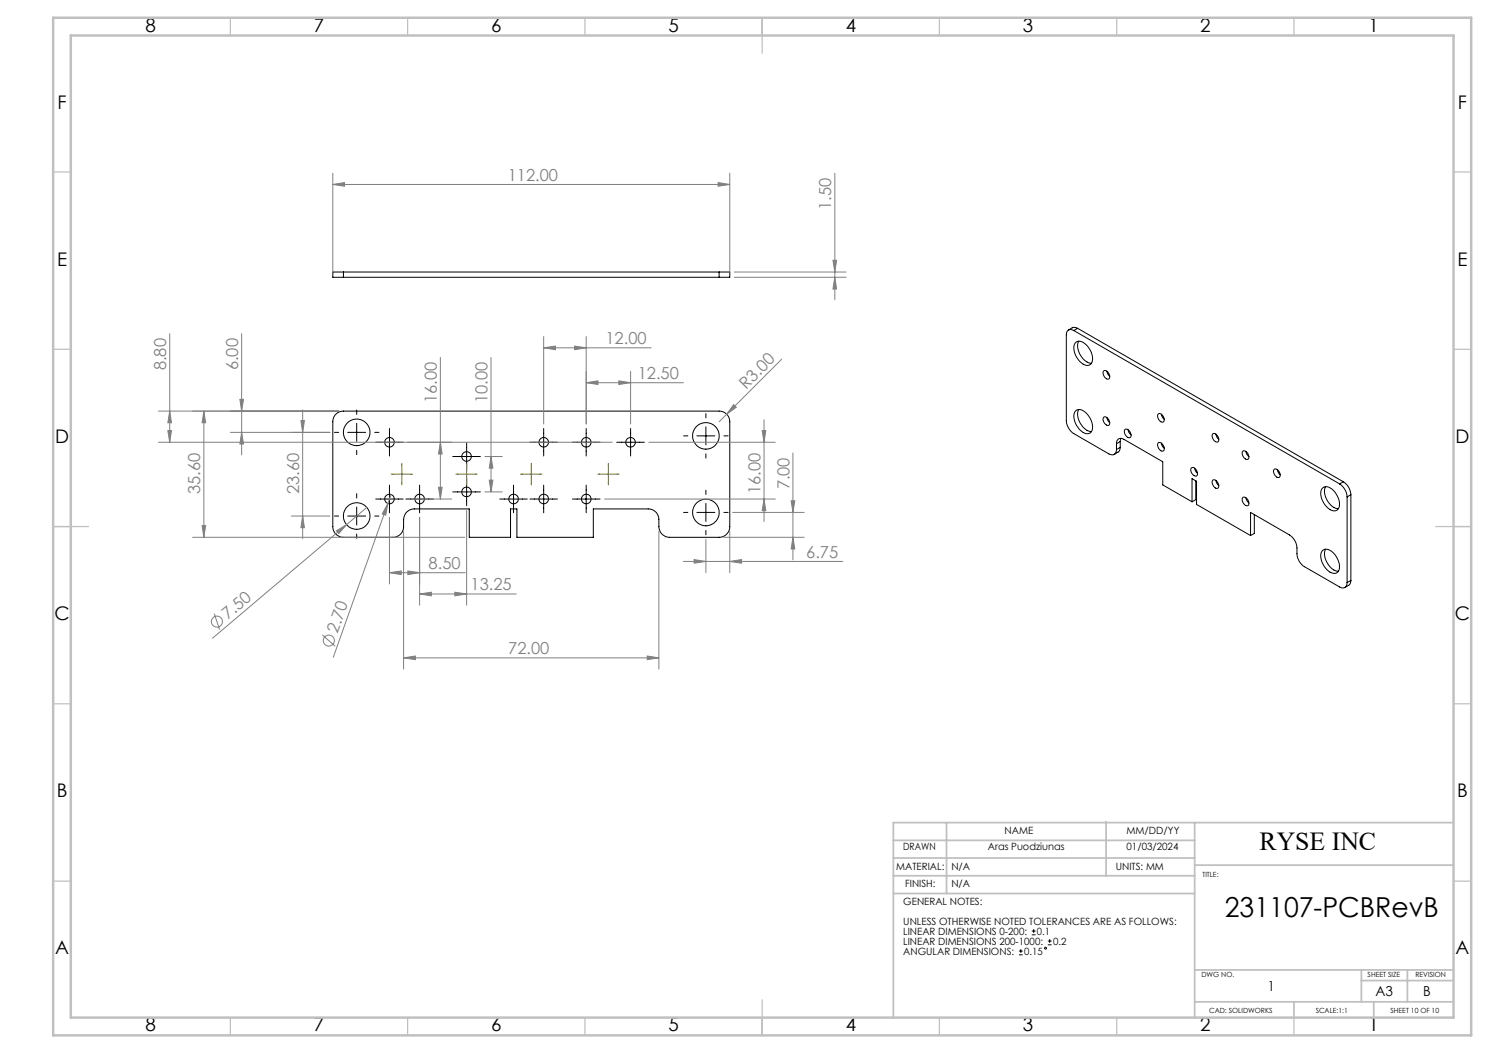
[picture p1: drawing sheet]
<svg xmlns="http://www.w3.org/2000/svg" width="420mm" height="297mm" viewBox="0 0 420 297" stroke-linecap="round" stroke-linejoin="round" font-family="sans-serif">
<g fill="none" stroke="#000" stroke-width=".28">
<path d="M96.9 76.7h-3v1.5h3M96.9 78.2h105.9M96.9 76.7v1.5M96.9 76.7h105.9M202.8 76.7h3v1.5h-3M202.8 76.7v1.5M302.9 93.2a1.29 1.29 0 0 0-1.5-.1 1.29 1.29 0 0 0-.6 1.3v24.2a4.7 4.7 0 0 0 2.1 3.7l9.9 5.7a1.32 1.32 0 0 0 1.5 .2 1.32 1.32 0 0 0 .6-1.4M302.9 93.2l75 43.3M303.5 96.6a2.71 2.71 0 0 1 3.5 1.4 4.1 4.1 0 0 1 .6 4.8 2.71 2.71 0 0 1-3.5-1.5 4.1 4.1 0 0 1-.6-4.7zM304 92.6l-.8-.2a2.24 2.24 0 0 0-1.8 .7M304 92.6l-1.1 .6M304 92.6l74.9 43.3"/>
<path d="M304.3 96.2a4.9 4.9 0 0 0 3.6 6.2M94.5 117l.9-.7 1.5-.3h105.9a2.99 2.99 0 0 1 3 3v29.6a3 3 0 0 1-3 2.9h-14a3 3 0 0 1-3-2.9 5 5 0 0 0-.6-4l-.8-.7-1.6-.4h-15.4v8h-21.6v-8h-1.8v8h-11.6v-8h-15.5a3 3 0 0 0-3.1 3 4.9 4.9 0 0 1-.6 4l-.8 .6-1 .4h-14.5a2.99 2.99 0 0 1-3-2.9v-29.6l.2-1.1zM100.6 115.6v1.3M100.6 119.4v5.1M199.1 116.7v1.2M303.5 115.8a2.71 2.71 0 0 1 3.5 1.5 4.1 4.1 0 0 1 .6 4.7 2.71 2.71 0 0 1-3.5-1.4 4.1 4.1 0 0 1-.6-4.8zM304.3 115.5a5 5 0 0 0 3.6 6.2M311.2 104.7a1.01 1.01 0 0 1 1.6 .7 .79 .79 0 0 1 .3 1.1 .79 .79 0 0 1-1 .3 1.99 1.99 0 0 1-.9-2.1zM311.4 117.6a1.52 1.52 0 0 1 1.3 2.4 1.62 1.62 0 0 1-1.3-2.4zM312.2 104.7l.3 .8 .5 .6M312.2 117.8l.3 .8 .5 .6M326.7 116.7a1.51 1.51 0 0 1 1.4 2.3 1.58 1.58 0 0 1-1.4-2.3z"/>
<path d="M327.6 116.8l.3 .9 .5 .6M94.3 122h1.2M98.1 122h5.1M100.6 127v1.2M100.6 139.2v1.3M105.7 122h1.2M106 124.7h7.7M109.9 120.9v7.7M109.9 136.8v7.8M118.4 136.8v7.8M127.7 128.8h7.8M127.7 138.7h7.8"/>
<path d="M131.6 124.8v7.8M131.6 134.9v7.7M144.9 136.8v7.8M149.5 124.7h7.7M153.4 120.9v7.7M153.4 136.8v7.8M161.5 124.7h7.8M165.3 120.9v7.7M165.3 136.8v7.8M174 124.7h7.8M177.9 120.9v7.7M192.8 122.9h1.2"/>
<path d="M196.6 122.9h5M199.1 120.4v5.1M199.1 128v1.2M199.1 138.3v1.1M204.2 122.9h1.2M314.9 125.2a1.29 1.29 0 0 1 .6-1.4 1.29 1.29 0 0 1 1.5 .1l11 6.3v6.6l8.2 4.7M314.9 125.2v1.6M316 126.2l-.2 .7a2.27 2.27 0 0 1-1.5 1.3M316 124.5l-1.1 .7M316 126.2l-1.1 .6M316 124.5v1.7M316.2 123.6l-.2 .9"/>
<path d="M317.4 121.1a1.5 1.5 0 0 1 1.4 .7 1.5 1.5 0 0 1-.1 1.6 1.62 1.62 0 0 1-1.3-2.3zM318.2 121.2l.3 .9 .6 .6M326.7 124.9a1.52 1.52 0 0 1 1.4 2.3 1.6 1.6 0 0 1-1.4-2.3zM327.6 125l.3 .8 .5 .6M336.1 131.9a1.53 1.53 0 0 1 1.4 .8 1.53 1.53 0 0 1 0 1.6 1.62 1.62 0 0 1-1.4-2.4zM336.9 132l.4 .9 .5 .6M337.3 135.6v5.3l-1.1 .6M342.1 122.3a1.52 1.52 0 0 1 1.4 2.4 1.62 1.62 0 0 1-1.4-2.4zM342.1 135.4a1.52 1.52 0 0 1 1.4 2.3 1.62 1.62 0 0 1-1.4-2.3zM343 122.4l.3 .9 .5 .6M343 135.5l.3 .8 .5 .6M350.4 127.4a1.04 1.04 0 0 1 1.7 .7l.1 .3a.75 .75 0 0 1-.3 1.2 .75 .75 0 0 1-1-.5l-.5-.9z"/>
<path d="M351.4 127.3l.3 .9 .6 .6M359.4 132.4a1.49 1.49 0 0 1 1.4 .7 1.49 1.49 0 0 1 0 1.6 1.58 1.58 0 0 1-1.4-2.3zM360.3 132.4l.3 .9 .5 .6M372.9 137.8a2.23 2.23 0 0 1 3.4 .8 4.2 4.2 0 0 1 1 5.2 2.73 2.73 0 0 1-3.6-1.5 4.4 4.4 0 0 1-.8-4.5zM373.9 137.3a4.9 4.9 0 0 0 3.6 6.2M377.9 136.5a4.9 4.9 0 0 1 2.1 3.7M378.9 135.9a4.7 4.7 0 0 1 2.1 3.7M378.9 135.9l-1 .6M381 139.6l-1 .6M381 139.6v24.1M94.3 145.6h1.2M98.1 145.6h5.1"/>
<path d="M100.6 143v5.1M100.6 150.6v1.2M105.7 145.6h1.2M106 140.8h7.7M114.5 140.8h7.7M141 140.8h7.7M149.5 140.8h7.7M161.5 140.8h7.8M192.8 144.5h1.2M196.6 144.5h5M199.1 142v5.1M199.1 149.6v1.2"/>
<path d="M204.2 144.5h1.2M336.2 141.5v-6.5l1.3 .7v6.6l15.2 8.8M350.6 140.3a1.5 1.5 0 0 1 1.4 .7 1.5 1.5 0 0 1 0 1.6 1.62 1.62 0 0 1-1.4-2.3zM351.4 140.4l.3 .8 .6 .6M352.7 151.1v-6.6l11 6.4a4.7 4.7 0 0 1 2.1 3.6v1.7a4.6 4.6 0 0 0 2.1 3.6l10 5.8a1.3 1.3 0 0 0 1.5 .1 1.3 1.3 0 0 0 .6-1.4M353.8 145.2v5.3l-1.1 .6M373.1 155.2a2.35 2.35 0 0 1 3.2 1 4.2 4.2 0 0 1 1 5.2 2.73 2.73 0 0 1-3.6-1.4 4.4 4.4 0 0 1-.8-4.5zM373.9 154.9a4.9 4.9 0 0 0 3.6 6.2M380 140.2v24.1M381 163.7l-.1 .8a2.15 2.15 0 0 1-1.6 1.2M381 163.7l-1 .6M287.4 269.3h1.1"/>
<path d="M287.4 268.2h1.1M287.9 267.7v1.1M291 263.7h1.1M291 262.6h1.1M291.6 262.1v1M295.6 266.5h1M295.6 265.4h1M296.1 264.9v1.1"/>
<circle cx="100.6" cy="121.9" r="3.7"/>
<circle cx="109.9" cy="124.7" r="1.34"/>
<circle cx="131.6" cy="128.7" r="1.35"/>
<circle cx="131.6" cy="138.7" r="1.34"/>
<circle cx="153.4" cy="124.7" r="1.34"/>
<circle cx="165.4" cy="124.7" r="1.34"/>
<circle cx="177.9" cy="124.7" r="1.34"/>
<circle cx="199.1" cy="122.9" r="3.7"/>
<circle cx="100.6" cy="145.5" r="3.7"/>
<circle cx="109.9" cy="140.7" r="1.35"/>
<circle cx="118.4" cy="140.7" r="1.35"/>
<circle cx="144.9" cy="140.7" r="1.35"/>
<circle cx="153.4" cy="140.7" r="1.35"/>
<circle cx="165.4" cy="140.7" r="1.35"/>
<circle cx="199.1" cy="144.5" r="3.8"/>
<circle cx="294.9" cy="267.4" r=".26"/>
</g>
<g fill="none" stroke="#808080" stroke-width=".28">
<path d="M93.9 52l3.3-.5v1zM93.9 48.9v28M93.9 52h111.9M202.6 51.5l3.2 .5-3.2 .5zM205.8 48.9v28M235.5 48.9v35.7M207.1 78.2h31.6M207.1 76.7h31.6M234.9 73.4h1.1l-.5 3.3zM235.5 78.2l.5 3.3h-1.1zM47.9 94.1v30.6M68.2 94.1v34.2"/>
<path d="M153.4 98.1l3.3-.5v1zM153.4 94.9v24.7M153.4 98.1h30.3M162.1 97.6l3.2 .5-3.2 .5zM165.3 94.9v24.7M44.7 116h50.9M47.9 116l.5 3.2h-1.1zM57.5 116l.5 3.2h-1zM57.5 116v35.5M67.7 112.6h1l-.5 3.4zM84.9 118.6h1l-.5 3.4zM85.4 115.6v36.3"/>
<path d="M124.2 100.8v40M138.5 100.8v37.9M165.3 107.9l3.4-.5v1zM165.3 107.9h27.5M174.6 107.4l3.3 .5-3.3 .5zM177.9 104.8v14.8M206.9 114.1l.8 .8-2.7 1.9zM215.5 118.4v28.7M220.5 101.3l-17.7 17.7M44.7 124.7h128M47.3 121.5h1.1l-.5 3.2zM65 122h28.1"/>
<path d="M68.2 122l.5 3.2h-1zM110.3 139.5l-.9 2.5M123.7 137.4h1l-.5 3.4zM124.2 124.7l.5 3.4h-1zM136.8 128.8h4.9M136.8 138.7h4.9M138 135.4h1l-.5 3.3zM138.5 128.8l.5 3.2h-1zM183 124.7h35.7M215 121.5h1l-.5 3.2zM223.7 127.7v30.2M54.3 151.5h76.8"/>
<path d="M57 148.2h1l-.5 3.3zM82.2 145.6h10.9M85.4 145.6l.5 3.2h-1zM94.9 149.7l2.9-1.7-2.2 2.5zM97.8 148l-37.9 32M103.5 143.1l-5.7 4.9M109.4 142l-.6 3.3-1-.3zM109.4 142l-15.4 43.4M109.9 145.9v18.8M113.8 149.8v38.9M115 140.8h12.4M118.4 145.9v24.8"/>
<path d="M131.6 143.9v26.8M170.5 140.8h48.2M185.8 149.8v38.9M192.8 158.4h44.9M195.8 157.8l3.3 .6-3.3 .5zM199.1 152.1v9.4M204.1 151.5h22.7M205.8 158.4l3.4-.6v1.1zM205.8 149.8v11.7M206.7 144.5h20.1M215.5 140.8l.5 3.2h-1zM223.2 141.2h1l-.5 3.3z"/>
<path d="M223.7 151.5l.5 3.3h-1zM60.4 173.1l1.5 4.5M90.9 179.1l3.6 3.2M109.9 161.5l3.3-.5v1.1zM109.9 161.5h21.3M115 161l3.4 .5-3.4 .6zM118.4 167.5l3.3-.5v1.1zM118.4 167.5h27.2M128.3 167l3.3 .5-3.3 .6zM113.8 185.6l3.4-.6v1.1zM113.8 185.6h72M182.6 185l3.2 .6-3.2 .5z"/>
<circle cx="61.2" cy="175.3" r="1.55"/>
<circle cx="92.7" cy="180.7" r="1.56"/>
</g>
<path d="M110.3 133.7h6.1M113.3 130.7v6.1M128.6 133.7h6.1M131.6 130.7v6.1M146.8 133.7h6.1M149.9 130.7v6.1M168.6 133.7h6.1M171.6 130.7v6.1" fill="none" stroke="#808000" stroke-width=".28"/>
<g fill="none" stroke="#c0c0c0" stroke-width=".35">
<path d="M65 5v5M115 5v5M165 5v5M215 5v10M265 5v5M315 5v5M365 5v5M15 48.5h5M410 48.5h5M15 98.5h5M410 98.5h5M15 148.5h10"/>
<path d="M405 148.5h10M15 198.5h5M410 198.5h5M15 248.5h5M410 248.5h5M65 287v5M115 287v5M165 287v5M215 282v10M265 287v5M315 287v5M365 287v5"/>
</g>
<g fill="none" stroke="#c0c0c0" stroke-width=".5">
<path d="M252 237h85M267 232v20M312 231.8v15.2M337 232v54.8M410 232h-158v55M252 252h85M252 247h85M252 242h85M337 244h73M337 273.6h73M384 273.6v9M384 276.6h26"/>
<path d="M397 273.6v9M337 282.6h73M365 282.6v4.4M387.5 282.8v4.2"/>
</g>
<path d="M15 5h400v287h-400zM20 10h390v277h-390z" fill="none" stroke="#c0c0c0" stroke-width=".7"/>
<g fill="#808080">
<path d="M94.9 149.7l2.9-1.7-2.2 2.5z"/>
<path d="M206.9 114.1l.8 .8-2.7 1.9z"/>
<path d="M109.4 142l-.6 3.3-1-.3z"/>
<path d="M174.6 107.4l3.3 .5-3.3 .5zM165.3 107.9l3.4-.5v1z"/>
<path d="M113.8 185.6l3.4-.6v1.1zM182.6 185l3.2 .6-3.2 .5zM153.4 98.1l3.3-.5v1zM162.1 97.6l3.2 .5-3.2 .5zM109.9 161.5l3.3-.5v1.1zM115 161l3.4 .5-3.4 .6zM118.4 167.5l3.3-.5v1.1zM128.3 167l3.3 .5-3.3 .6zM195.8 157.8l3.3 .6-3.3 .5zM205.8 158.4l3.4-.6v1.1zM93.9 52l3.3-.5v1zM202.6 51.5l3.2 .5-3.2 .5z"/>
<path d="M85.4 145.6l.5 3.2h-1zM84.9 118.6h1l-.5 3.4zM235.5 78.2l.5 3.3h-1.1zM234.9 73.4h1.1l-.5 3.3z"/>
<path d="M68.2 122l.5 3.2h-1zM67.7 112.6h1l-.5 3.4zM47.3 121.5h1.1l-.5 3.2zM47.9 116l.5 3.2h-1.1z"/>
<path d="M57.5 116l.5 3.2h-1zM57 148.2h1l-.5 3.3zM138.5 128.8l.5 3.2h-1zM138 135.4h1l-.5 3.3zM124.2 124.7l.5 3.4h-1zM123.7 137.4h1l-.5 3.4zM223.2 141.2h1l-.5 3.3zM223.7 151.5l.5 3.3h-1zM215 121.5h1l-.5 3.2zM215.5 140.8l.5 3.2h-1z"/>
</g>
<text font-size="7.8" x="345.5" y="258.7">231107-PCBRevB</text>
<text font-size="7.3" x="355.3" y="239.7">RYSE INC</text>
<g font-size="5.3">
<text x="41" y="8.9">8</text>
<text x="88.5" y="8.9">7</text>
<text x="138.5" y="8.9">6</text>
<text x="188.5" y="8.9">5</text>
<text x="238.5" y="8.9">4</text>
<text x="288.5" y="8.9">3</text>
<text x="338.5" y="8.9">2</text>
<text x="386" y="8.9">1</text>
<text x="16.2" y="30.7">F</text>
<text x="411.2" y="30.7">F</text>
<text x="16.1" y="74.9">E</text>
<text x="411.1" y="74.9">E</text>
<text x="15.5" y="124.9">D</text>
<text x="410.5" y="124.9">D</text>
<text x="15.4" y="174.9">C</text>
<text x="410.4" y="174.9">C</text>
<text x="16" y="224.9">B</text>
<text x="411" y="224.9">B</text>
<text x="15.5" y="269.2">A</text>
<text x="410.5" y="269.2">A</text>
<text x="41" y="290.9">8</text>
<text x="88.5" y="290.9">7</text>
<text x="138.5" y="290.9">6</text>
<text x="188.5" y="290.9">5</text>
<text x="238.5" y="290.9">4</text>
<text x="288.5" y="290.9">3</text>
<text x="338.5" y="290.9">2</text>
<text x="386" y="290.9">1</text>
</g>
<g font-size="4.7" fill="#808080">
<text x="143.2" y="51">112.00</text>
<text x="234.5" y="59.2" transform="rotate(-90 234.5 59.2)">1.50</text>
<text x="170.8" y="97.1">12.00</text>
<text x="46.9" y="104.5" transform="rotate(-90 46.9 104.5)">8.80</text>
<text x="67.2" y="104.5" transform="rotate(-90 67.2 104.5)">6.00</text>
<text x="179.9" y="106.9">12.50</text>
<text x="123.2" y="113.7" transform="rotate(-90 123.2 113.7)">16.00</text>
<text x="137.5" y="113.7" transform="rotate(-90 137.5 113.7)">10.00</text>
<text x="210.5" y="109.9" transform="rotate(-45 210.5 109.9)">R3.00</text>
<text x="56.5" y="139.3" transform="rotate(-90 56.5 139.3)">35.60</text>
<text x="84.4" y="139.3" transform="rotate(-90 84.4 139.3)">23.60</text>
<text x="214.5" y="139.3" transform="rotate(-90 214.5 139.3)">16.00</text>
<text x="222.7" y="138.1" transform="rotate(-90 222.7 138.1)">7.00</text>
<text x="120.9" y="160.5">8.50</text>
<text x="227.4" y="157.3">6.75</text>
<text x="132.7" y="166.5">13.25</text>
<text x="64.3" y="175" transform="rotate(-40 64.3 175)">7.50</text>
<text x="95.2" y="178.8" transform="rotate(-70 95.2 178.8)">2.70</text>
<text x="143.4" y="184.5">72.00</text>
</g>
<g font-size="3.9">
<text x="357.6" y="279.6">1</text>
<text x="388" y="280.8">A3</text>
<text x="401.4" y="280.9">B</text>
</g>
<g font-size="2.8">
<text x="254.8" y="239.8">DRAWN</text>
<text x="278.6" y="239.8">Aras Puodziunas</text>
<text x="283.3" y="235.2">NAME</text>
<text x="317.8" y="235.2">MM/DD/YY</text>
<text x="317.8" y="239.8">01/03/2024</text>
<text x="252.8" y="245.3">MATERIAL:</text>
<text x="268.4" y="245.3">N/A</text>
<text x="314.7" y="245.4">UNITS: MM</text>
<text x="255.4" y="250.2">FINISH:</text>
<text x="268.4" y="250.2">N/A</text>
<text x="254.8" y="255.2">GENERAL NOTES:</text>
<text x="254.8" y="260.8">UNLESS OTHERWISE NOTED TOLERANCES ARE AS FOLLOWS:</text>
<text x="254.8" y="263.7">LINEAR DIMENSIONS 0-200:</text>
<text x="292.5" y="263.6">0.1</text>
<text x="254.8" y="266.5">LINEAR DIMENSIONS 200-1000:</text>
<text x="254.8" y="269.3">ANGULAR DIMENSIONS:</text>
<text x="288.9" y="269.3">0.15</text>
<text x="297" y="266.5">0.2</text>
</g>
<g font-size="2">
<text x="339.2" y="247.5">TITLE:</text>
<text x="338.9" y="275.5">DWG NO.</text>
<text x="385.8" y="275.5">SHEET SIZE</text>
<text x="399.3" y="275.5">REVISION</text>
<text x="341" y="285.6">CAD: SOLIDWORKS</text>
<text x="371.1" y="285.6">SCALE:1:1</text>
<text x="392.2" y="285.6">SHEET 10 OF 10</text>
</g>
</svg>
